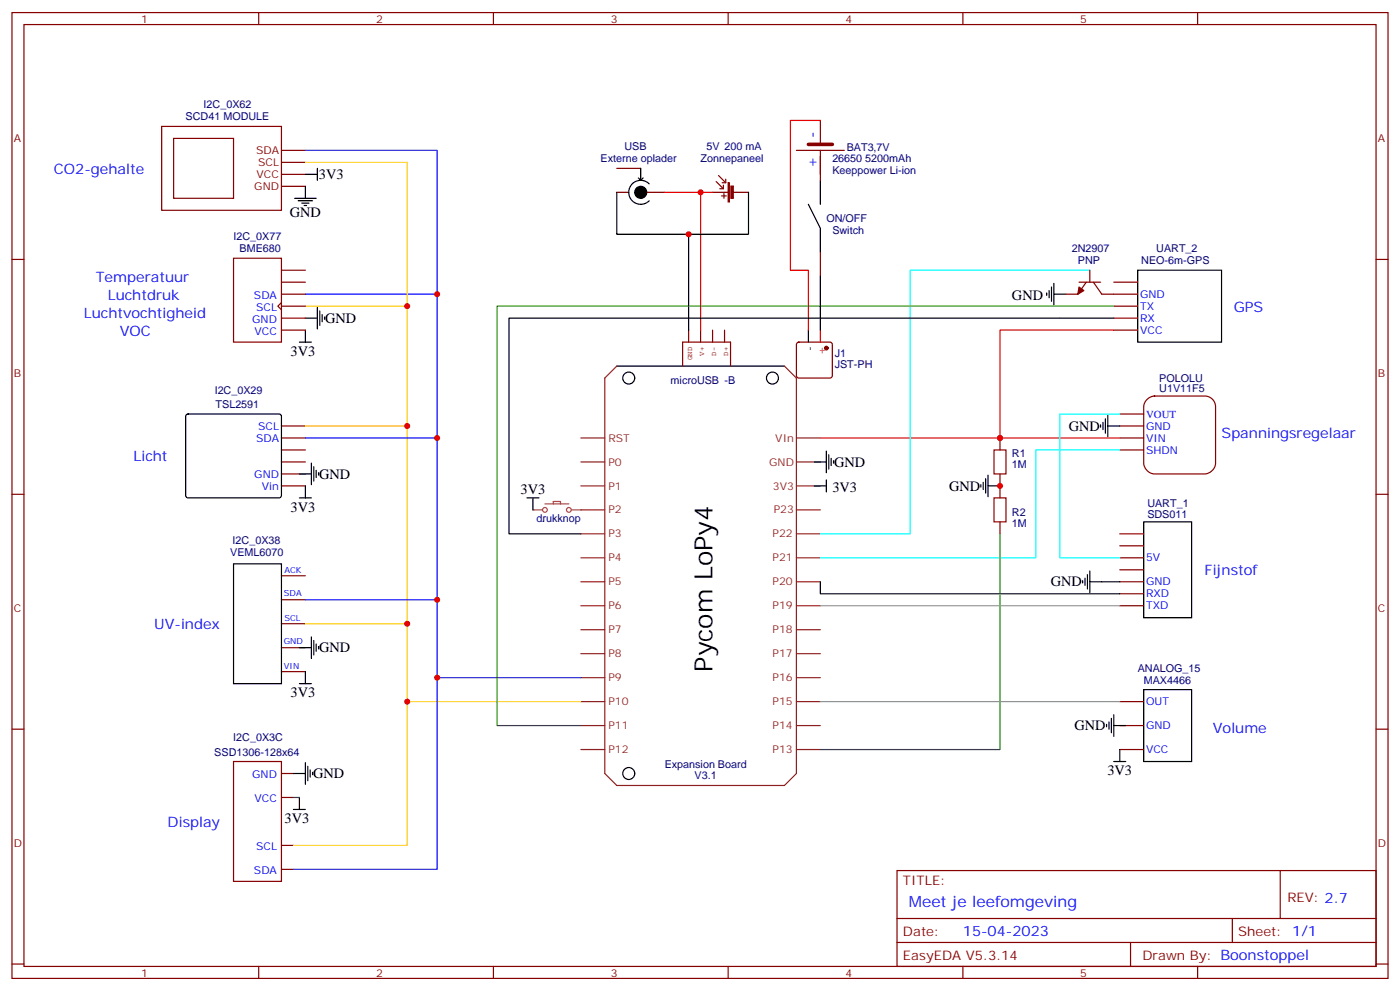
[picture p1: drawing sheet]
<svg xmlns="http://www.w3.org/2000/svg" width="412mm" height="292mm" viewBox="0 0 412 292" stroke-linecap="round" stroke-linejoin="round" font-family="sans-serif">
<g fill="none" stroke="#870000" stroke-width=".35">
<path d="M3.5 3.7h405.4v284.3h-405.4zM7.1 7.2h398.2v277.3h-398.2zM76.2 3.7v3.5M145.3 3.7v3.5M214.5 3.7v3.5M283.6 3.7v3.5M352.8 3.7v3.5M241.7 35.5v7M181.7 56.6h3.5M181.7 49.6h7M190.5 56.6h5.3M234.6 44.3h14.1"/>
<path d="M241.7 44.3v8.8M3.5 76.4h3.6M241.7 74.3v7M405.3 76.4h3.6M328.1 83.1h7M328.1 86.6h7M328.1 90.1h7M328.1 93.7h7M328.1 97.2h7M234.8 100.9l.5-.2h9.2l.5 .2 .2 .5v9.2l-.3 .5-.4 .2h-9.2l-.5-.2-.2-.5v-9.2zM82.9 139.5h7.1M82.9 136h7.1"/>
<path d="M82.9 132.5h7.1M82.9 128.9h7.1M82.9 125.4h7.1M3.5 145.5h3.6M82.9 143.1h7.1M329.8 157.2h7.1M405.3 145.5h3.6M82.9 176.6h7.1M82.9 169.5h7.1M329.8 160.7h7.1M329.8 164.2h7.1M329.8 167.7h7.1"/>
<path d="M329.8 171.3h7.1M329.8 174.8h7.1M329.8 178.3h7.1M82.9 197.7h7.1M82.9 190.7h7.1M82.9 183.6h7.1M3.5 214.7h3.6M329.8 206.6h7.1M329.8 213.6h7.1M405.3 214.7h3.6M68.8 224.2h14.1v35.3h-14.1zM82.9 227.7h3.5"/>
<path d="M82.9 234.8h3.5M329.8 220.7h7.1M82.9 255.9h3.5M82.9 248.9h3.5M264.2 256.3h141.1v28.2h-141.1zM377.1 256.3v14.1M264.2 270.4h141.1M264.2 277.5h141.1M333 277.5v7M363 270.4v7.1M3.5 283.8h3.6M76.2 284.5v3.5"/>
<path d="M145.3 284.5v3.5M214.5 284.5v3.5M283.6 284.5v3.5M352.8 284.5v3.5M405.3 283.8h3.6"/>
</g>
<g fill="none" stroke="#8c2424" stroke-width=".35">
<path d="M181.7 107.8l-3.5 3.5v116.4l3.5 3.5h49.4l3.5-3.5v-116.4l-3.5-3.5M171.1 128.9h7.1M171.1 136h7.1M234.6 128.9h7.1M234.6 136h7.1M171.1 143.1h7.1M171.1 150.1h7.1M171.1 157.2h7.1M234.6 143.1h7.1M234.6 150.1h7.1M234.6 157.2h7.1M171.1 164.2h7.1"/>
<path d="M171.1 171.3h7.1M171.1 178.3h7.1M234.6 164.2h7.1M234.6 171.3h7.1M234.6 178.3h7.1M171.1 185.4h7.1M171.1 192.4h7.1M171.1 199.5h7.1M234.6 185.4h7.1M234.6 192.4h7.1M234.6 199.5h7.1M171.1 206.6h7.1"/>
<path d="M171.1 213.6h7.1M234.6 206.6h7.1M234.6 213.6h7.1M171.1 220.7h7.1M234.6 220.7h7.1"/>
</g>
<g fill="none" stroke="#000" stroke-width=".35">
<path d="M181.7 56.6v12.4h21.1v28.2M188.7 49.6v3.5l-.7-.7M189.4 52.4l-.7 .7M191.2 54.1a3.5 3.5 0 0 0-5 0 3.5 3.5 0 0 0 0 5 3.5 3.5 0 0 0 5 0M220.5 56.6v12.4h-17.7M241.7 53.1v7M238.1 60.1l3.6 7.1v7.1M335.1 79.6h24.7v21.1h-24.7zM90 97.2v3.5M90 93.7h3.5M93.5 90.5v6.3M94.2 91.5v4.3"/>
<path d="M94.9 92.6v2.1M95.6 93.3v.7M238.1 97.2v3.5M308.3 86.3v.7M309 85.5v2.2M309.7 84.5v4.2M310.4 86.6h3.6M310.4 83.4v6.4M88.2 100.7h3.5M181.7 107.8h49.4M54.9 122.1l.5-.2h26.8l.5 .2 .2 .5v23.3l-.2 .5-.5 .2h-26.8l-.5-.3-.2-.4v-23.3zM88.2 139.5h3.5"/>
<path d="M91.7 136.3v6.4M92.4 137.4v4.2M93.1 138.5v2.1M93.8 139.2v.7M239.9 136h3.5M243.4 132.8v6.4M244.1 133.9v4.2M244.8 134.9v2.2M245.5 135.6v.7M88.2 146.6h3.5M90 143.1v3.5M239.9 143.1h3.5"/>
<path d="M243.4 141.3v3.5M336.9 153.6h14.1v28.3h-14.1zM68.8 166h14.1v35.3h-14.1zM241.7 171.3v3.5h88.1M318.9 170.9v.7M319.6 170.2v2.1M320.3 169.2v4.2M321 171.3h3.6M321 168.1v6.3M88.2 190.7h3.5M90 197.7v3.6M91.7 187.5v6.4"/>
<path d="M92.4 188.6v4.2M93.1 189.6v2.1M93.8 190.3v.7M88.2 201.3h3.5M326 213.3v.7M326.7 212.5v2.2M327.4 211.5v4.2M328.1 213.6h3.5M328.1 210.4v6.4M336.9 203h14.1v21.2h-14.1zM86.4 227.7h3.6M86.4 238.3h3.6"/>
<path d="M88.2 234.8v3.5M90 224.5v6.4M90.7 225.6v4.2M91.4 226.7v2.1M92.1 227.4v.7M328.1 224.2h3.5M329.8 220.7v3.5"/>
<circle cx="185.2" cy="111.3" r="1.76"/>
<circle cx="227.5" cy="111.3" r="1.76"/>
<circle cx="185.2" cy="227.7" r="1.76"/>
</g>
<path d="M86.4 234.8h1.8" fill="none" stroke="#008700" stroke-width=".35"/>
<path d="M90 90.1h29.9v116.5h51.2M90 125.4h29.9M90 183.6h29.9M119.9 206.6v42.3h-33.5" fill="none" stroke="#fc0" stroke-width=".35"/>
<path d="M90 86.6h38.8v112.9h42.3M90 128.9h38.8M90 176.6h38.8M128.8 199.5v56.4h-42.4" fill="none" stroke="#00f" stroke-width=".35"/>
<path d="M241.7 178.3h88.1" fill="none" stroke="#999" stroke-width=".35"/>
<path d="M238.1 42.5h7.1" fill="none" stroke="#870000" stroke-width="1.1"/>
<circle cx="243.4" cy="102.5" r=".53" fill="#870000" stroke="#870000" stroke-width=".35"/>
<path d="M241.7 35.5h-8.9v44.1h5.3v17.6M195.8 56.6h10.6v40.6M206.4 56.6h3.5M241.7 97.2v3.5" fill="none" stroke="#f00" stroke-width=".35"/>
<g fill="none" stroke="#850000" stroke-width=".35">
<path d="M209.9 56.6h4.6M211 53.4l2.1 2.2M211.7 51.7l2.1 2.1M212.5 57.7h1.5M213.1 54.5v1.1h-1.1M213.3 57v1.4M213.8 52.7v1.1h-1.1M215.9 56.6h4.6M202.8 97.2v3.5M206.4 97.2v3.5M209.9 97.2v3.5M213.4 97.2v3.5"/>
<path d="M201.1 107.8v-7.1h14.1v7.1"/>
</g>
<g fill="#850000" stroke="#850000" stroke-width=".35">
<path d="M214.5 53.8h.3v5.6h-.3z"/>
<path d="M215.3 54.8h.7v3.6h-.7z"/>
</g>
<circle cx="188.7" cy="56.6" r="1.76" fill="#000" stroke="#000" stroke-width=".35"/>
<g fill="none" stroke="#a64a4a" stroke-width=".35">
<path d="M157 150.1h2.8M160.5 148.3h7.1M163 148.3v-.7h2.1v.7M168.3 150.1h2.8"/>
<circle cx="160.5" cy="150.1" r=".71"/>
<circle cx="167.6" cy="150.1" r=".71"/>
</g>
<g fill="#a64a4a">
<circle cx="157" cy="150.1" r=".18"/>
<circle cx="171.1" cy="150.1" r=".18"/>
</g>
<path d="M155.2 146.6h3.5M157 146.6v3.5" fill="none" stroke="#000" stroke-width=".35"/>
<path d="M337.7 117.8a3.4 3.4 0 0 1 2.4-1.2h14.8a3.2 3.2 0 0 1 3.2 3.2v16.5a3.4 3.4 0 0 1-3.2 3.2h-14.8a3.4 3.4 0 0 1-3.2-3.2v-16.5l.1-.8z" fill="#fff" stroke="#870000" stroke-width=".35"/>
<g fill="none" stroke="#870000" stroke-width=".35">
<path d="M47.6 37.2h35.3v24.7h-35.3zM51.2 40.7h17.6v17.7h-17.6zM82.9 54.9h7.1M82.9 51.3h7.1M82.9 47.8h7.1M82.9 44.3h7.1M68.8 76h14.1v24.7h-14.1zM82.9 79.6h7.1M321 79.6v3.5M82.9 89.1l-1.1 1 1.1 1.1M82.9 97.2h7.1M82.9 93.7h7.1"/>
<path d="M82.9 90.1h7.1M82.9 86.6h7.1M82.9 83.1h7.1M317.9 83.1h6.3M320 83.1l-2.5 3.5h-3.5M322.1 83.1l2.5 3.5h3.5M294.6 128.9v3.6M294.6 139.5v7.1M329.8 121.9h7.1M329.8 125.4h7.1M329.8 128.9h7.1M329.8 132.5h7.1"/>
<path d="M294.6 153.6v3.6"/>
</g>
<path d="M328.1 97.2h-33.5v31.7M241.7 128.9h88.1" fill="none" stroke="#f00" stroke-width=".35"/>
<g fill="none" stroke="#000" stroke-width=".35">
<path d="M86.8 58.4h6.3M87.8 59.1h4.3M88.9 59.8h2.1M90 54.9v3.5M90 51.3h3.5M93.5 49.6v3.5M89.6 60.5h.7M241.7 81.3v15.9M328.1 93.7h-178.2v63.5h21.2M291 139.9v6.3M324.2 125.1v.7M324.9 124.4v2.1"/>
<path d="M325.6 123.3v4.2M326.3 125.4h3.5M326.3 122.2v6.4M288.9 142.7v.7M289.6 142v2.1M290.3 140.9v4.3M291 143.1h3.6M324.6 171.3h5.2"/>
</g>
<path d="M321 79.6h-52.9v77.6h-26.4M329.8 121.9h-17.6v42.3h17.6M329.8 132.5h-24.6v31.7h-63.5" fill="none" stroke="#0ff" stroke-width=".35"/>
<path d="M328.1 90.1h-181.7v123.5h24.7" fill="none" stroke="#390" stroke-width=".35"/>
<path d="M317.9 84.5l1.4 1-1.8 1.1z" fill="#870000" stroke="#870000" stroke-width=".35"/>
<path d="M292.8 132.5h3.5v7h-3.5zM292.8 146.6h3.5v7h-3.5z" fill="none" stroke="#a10000" stroke-width=".35"/>
<path d="M294.6 157.2v63.5h-52.9" fill="none" stroke="#008700" stroke-width=".35"/>
<path d="M90 44.3h38.8v42.3" fill="none" stroke="#00f" stroke-width=".35"/>
<path d="M90 47.8h29.9v42.3" fill="none" stroke="#fc0" stroke-width=".35"/>
<path d="M241.7 206.6h88.1" fill="none" stroke="#999" stroke-width=".35"/>
<g fill="#c00">
<circle cx="294.6" cy="128.9" r=".88"/>
<circle cx="128.8" cy="128.9" r=".88"/>
<circle cx="128.8" cy="176.6" r=".88"/>
<circle cx="119.9" cy="125.4" r=".88"/>
<circle cx="119.9" cy="183.6" r=".88"/>
<circle cx="128.8" cy="86.6" r=".88"/>
<circle cx="119.9" cy="90.1" r=".88"/>
<circle cx="119.9" cy="206.6" r=".88"/>
<circle cx="128.8" cy="199.5" r=".88"/>
<circle cx="202.8" cy="69" r=".88"/>
<circle cx="206.4" cy="56.6" r=".88"/>
<circle cx="294.6" cy="143.1" r=".88"/>
</g>
<text font-size="7.4" x="209.9" y="197.7" transform="rotate(-90 209.9 197.7)">Pycom LoPy4</text>
<text font-size="4.6" fill="#00f" x="267.8" y="266.9">Meet je leefomgeving</text>
<g font-size="4.2" fill="#00f">
<text x="240.6" y="40.7" transform="rotate(-90 240.6 40.7)">-</text>
<text x="15.9" y="51.3">CO2-gehalte</text>
<text x="240.6" y="49.6" transform="rotate(-90 240.6 49.6)">+</text>
<text x="28.2" y="83.1">Temperatuur</text>
<text x="31.7" y="88.4">Luchtdruk</text>
<text x="24.7" y="93.7">Luchtvochtigheid</text>
<text x="363.5" y="91.9">GPS</text>
<text x="35.3" y="99">VOC</text>
<text x="359.8" y="128.9">Spanningsregelaar</text>
<text x="39.3" y="135.8">Licht</text>
<text x="354.8" y="169.3">Fijnstof</text>
<text x="45.4" y="185.2">UV-index</text>
<text x="357.3" y="215.8">Volume</text>
<text x="49.4" y="243.6">Display</text>
<text x="283.6" y="275.7">15-04-2023</text>
</g>
<g font-size="4.2">
<text x="93.9" y="52.7">3V3</text>
<text x="85.4" y="64">GND</text>
<text x="298.1" y="88.4">GND</text>
<text x="95.8" y="95.1">GND</text>
<text x="85.6" y="104.8">3V3</text>
<text x="314.9" y="126.8">GND</text>
<text x="245.7" y="137.4">GND</text>
<text x="94" y="140.9">GND</text>
<text x="153.3" y="145.5">3V3</text>
<text x="245.2" y="144.8">3V3</text>
<text x="279.6" y="144.5">GND</text>
<text x="85.6" y="150.6">3V3</text>
<text x="309.6" y="172.7">GND</text>
<text x="94" y="192.1">GND</text>
<text x="85.6" y="205.3">3V3</text>
<text x="316.5" y="215">GND</text>
<text x="92.3" y="229.1">GND</text>
<text x="326.2" y="228.2">3V3</text>
<text x="83.8" y="242.4">3V3</text>
</g>
<g font-size="3.9" fill="#800">
<text x="266" y="260.5">TITLE:</text>
<text x="379.2" y="265.5">REV: 2.7</text>
<text x="266" y="275.7">Date:</text>
<text x="364.8" y="275.7">Sheet: 1/1</text>
<text x="266" y="282.8">EasyEDA V5.3.14</text>
<text x="336.5" y="282.8">Drawn By: Boonstoppel</text>
</g>
<g font-size="3.2" fill="#800">
<text x="41.6" y="6.7">1</text>
<text x="110.8" y="6.7">2</text>
<text x="179.9" y="6.7">3</text>
<text x="249.1" y="6.7">4</text>
<text x="318.2" y="6.7">5</text>
<text x="4.1" y="41.8">A</text>
<text x="405.9" y="41.8">A</text>
<text x="75.4" y="45.3">SDA</text>
<text x="75.6" y="52.4">VCC</text>
<text x="76" y="48.9">SCL</text>
<text x="74.9" y="55.9">GND</text>
<text x="4.1" y="110.9">B</text>
<text x="405.9" y="110.9">B</text>
<text x="4.1" y="180.1">C</text>
<text x="405.9" y="180.1">C</text>
<text x="4.1" y="249.2">D</text>
<text x="405.9" y="249.2">D</text>
<text x="41.6" y="287.5">1</text>
<text x="110.8" y="287.5">2</text>
<text x="179.9" y="287.5">3</text>
<text x="249.1" y="287.5">4</text>
<text x="318.2" y="287.5">5</text>
</g>
<g font-size="3.2" fill="#000080">
<text x="54.7" y="35.5">SCD41 MODULE</text>
<text x="60" y="31.9">I2C_0X62</text>
<text x="176.9" y="47.8">Externe oplader</text>
<text x="184" y="44.3">USB</text>
<text x="206.4" y="47.8">Zonnepaneel</text>
<text x="208.1" y="44.3">5V 200 mA</text>
<text x="245.2" y="47.8">26650 5200mAh</text>
<text x="249.4" y="44.5">BAT3,7V</text>
<text x="245.2" y="51.3">Keeppower Li-ion</text>
<text x="243.4" y="65.4">ON/OFF</text>
<text x="68.8" y="70.7">I2C_0X77</text>
<text x="245.2" y="69">Switch</text>
<text x="70.6" y="74.3">BME680</text>
<text x="315.7" y="74.3">2N2907</text>
<text x="317.5" y="77.8">PNP</text>
<text x="336.2" y="77.8">NEO-6m-GPS</text>
<text x="340.6" y="74.3">UART_2</text>
<text x="245.9" y="105">J1</text>
<text x="197.6" y="113.1">microUSB -B</text>
<text x="245.9" y="108.3">JST-PH</text>
<text x="341.5" y="112.4">POLOLU</text>
<text x="63.2" y="116">I2C_0X29</text>
<text x="341.5" y="115.5">U1V11F5</text>
<text x="63.5" y="120.1">TSL2591</text>
<text x="298.1" y="137.8">1M</text>
<text x="298.1" y="134.6">R1</text>
<text x="338" y="149.4">UART_1</text>
<text x="158" y="153.6">drukknop</text>
<text x="159.6" y="153.6">.</text>
<text x="298.1" y="155">1M</text>
<text x="298.1" y="151.9">R2</text>
<text x="338" y="152.6">SDS011</text>
<text x="68.5" y="160.1">I2C_0X38</text>
<text x="67.8" y="163.6">VEML6070</text>
<text x="335.1" y="197.7">ANALOG_15</text>
<text x="336.9" y="201.3">MAX4466</text>
<text x="68.7" y="218.3">I2C_0X3C</text>
<text x="63.1" y="222.4">SSD1306-128x64</text>
<text x="195.8" y="226">Expansion Board</text>
<text x="204.6" y="229.5">V3.1</text>
</g>
<g font-size="3.2" fill="#00f">
<text x="74.8" y="88">SDA</text>
<text x="335.8" y="87.7">GND</text>
<text x="74.3" y="95.1">GND</text>
<text x="75.4" y="91.5">SCL</text>
<text x="335.8" y="91.2">TX</text>
<text x="335.8" y="94.7">RX</text>
<text x="75" y="98.6">VCC</text>
<text x="335.8" y="98.2">VCC</text>
<text x="337.6" y="122.9">VOUT</text>
<text x="75.4" y="130">SDA</text>
<text x="76" y="126.5">SCL</text>
<text x="337.6" y="126.5">GND</text>
<text x="337.6" y="130">VIN</text>
<text x="337.6" y="133.5">SHDN</text>
<text x="74.9" y="140.6">GND</text>
<text x="77.2" y="144.1">Vin</text>
<text x="337.6" y="165.3">5V</text>
<text x="337.6" y="172.3">GND</text>
<text x="337.6" y="175.9">RXD</text>
<text x="337.6" y="179.4">TXD</text>
<text x="337.6" y="207.6">OUT</text>
<text x="337.6" y="214.7">GND</text>
<text x="337.6" y="221.7">VCC</text>
<text x="74.3" y="229.1">GND</text>
<text x="75" y="236.2">VCC</text>
<text x="75.4" y="250.3">SCL</text>
<text x="74.8" y="257.4">SDA</text>
</g>
<text font-size="3.2" x="239.5" y="103.5" transform="rotate(-90 239.5 103.5)">-</text>
<text font-size="3.2" fill="#f00" x="243.1" y="104.6" transform="rotate(-90 243.1 104.6)">+</text>
<g font-size="3.2" fill="#8d2323">
<text x="179.2" y="130">RST</text>
<text x="228.4" y="130">VIn</text>
<text x="179.2" y="137.1">P0</text>
<text x="226.6" y="137.1">GND</text>
<text x="179.2" y="144.1">P1</text>
<text x="227.7" y="144.1">3V3</text>
<text x="179.2" y="151.2">P2</text>
<text x="227.9" y="151.2">P23</text>
<text x="179.2" y="158.2">P3</text>
<text x="227.6" y="158.2">P22</text>
<text x="179.2" y="165.3">P4</text>
<text x="227.6" y="165.3">P21</text>
<text x="179.2" y="172.3">P5</text>
<text x="227.6" y="172.3">P20</text>
<text x="179.2" y="179.4">P6</text>
<text x="227.6" y="179.4">P19</text>
<text x="179.2" y="186.4">P7</text>
<text x="227.6" y="186.4">P18</text>
<text x="179.2" y="193.5">P8</text>
<text x="227.6" y="193.5">P17</text>
<text x="179.2" y="200.6">P9</text>
<text x="227.6" y="200.6">P16</text>
<text x="179.2" y="207.6">P10</text>
<text x="227.6" y="207.6">P15</text>
<text x="179.2" y="214.7">P11</text>
<text x="227.6" y="214.7">P14</text>
<text x="179.2" y="221.7">P12</text>
<text x="227.6" y="221.7">P13</text>
</g>
<g font-size="2.5" fill="#00f">
<text x="83.8" y="168.8">ACK</text>
<text x="83.6" y="175.5">SDA</text>
<text x="83.8" y="182.9">SCL</text>
<text x="83.6" y="189.6">GND</text>
<text x="83.6" y="197">VIN</text>
</g>
<g font-size="2.1" fill="#840000">
<text x="203.9" y="105.9" transform="rotate(-90 203.9 105.9)">GND</text>
<text x="207.4" y="104.7" transform="rotate(-90 207.4 104.7)">V+</text>
<text x="211" y="104.7" transform="rotate(-90 211 104.7)">D-</text>
<text x="214.5" y="104.7" transform="rotate(-90 214.5 104.7)">D+</text>
</g>
</svg>
